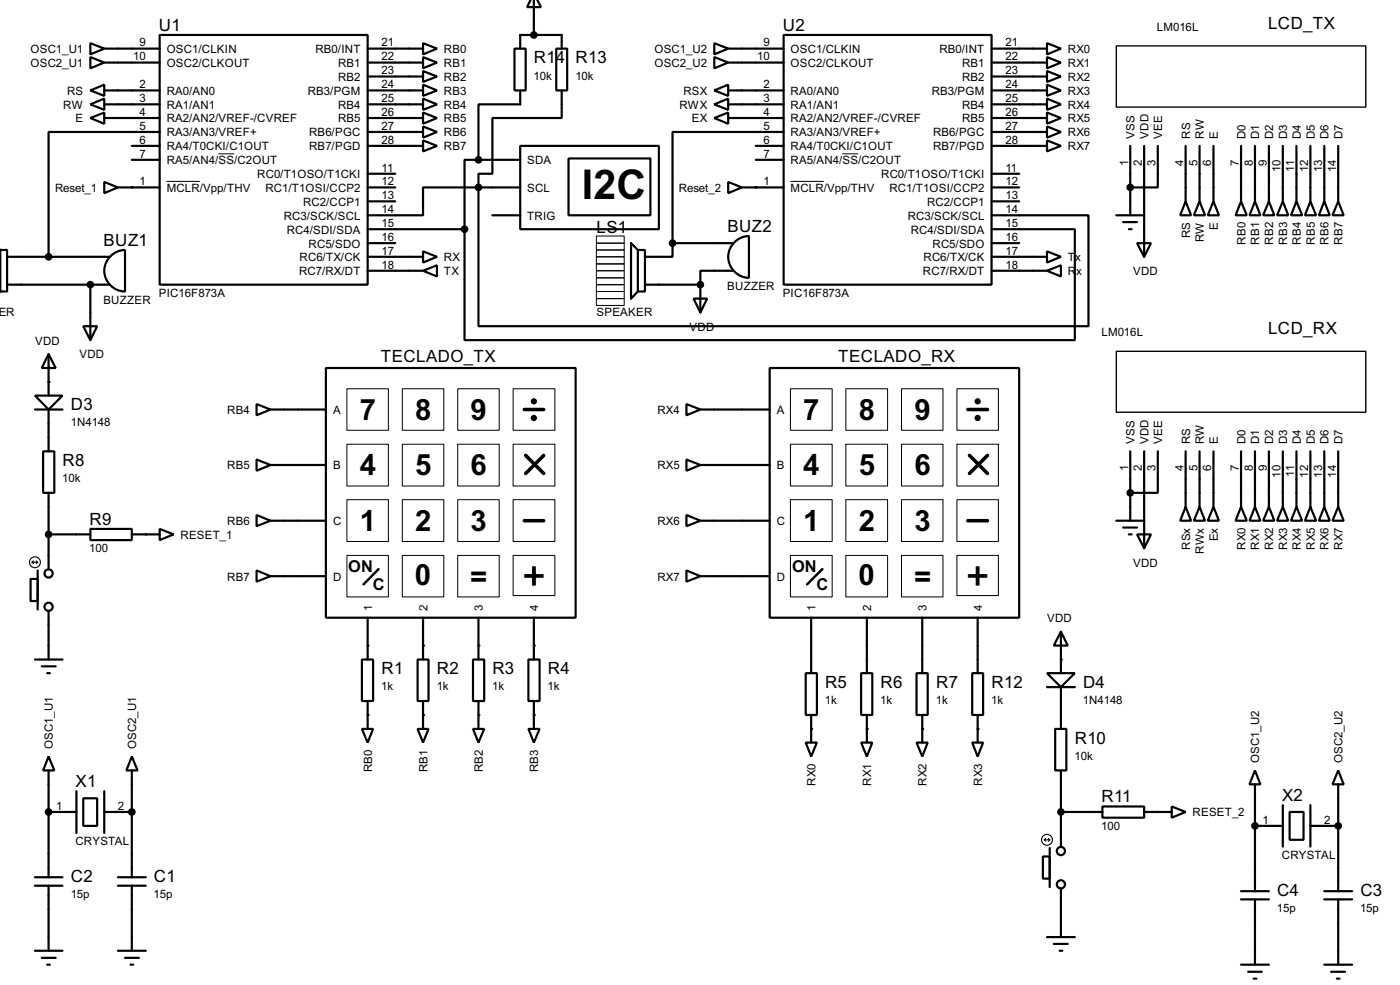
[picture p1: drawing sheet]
<svg xmlns="http://www.w3.org/2000/svg" width="256mm" height="180mm" viewBox="0 0 256 180" stroke-linecap="round" stroke-linejoin="round" font-family="sans-serif">
<g fill="none" stroke="#000" stroke-width=".4">
<path d="M97.2 -.1l-.6 1.4h2.5l-.7-1.4M97.8 0v6.4M16.6 16.6l2.5-1.1v2.1zM16.6 19.1l2.5-1v2zM16.6 7.9l2.5 1-2.5 1.1zM16.6 10.5l2.5 1-2.5 1zM19.1 16.6h10.2M19.1 19.1h10.2M19.1 8.9h10.2M19.1 11.5h10.2M29.3 6.4h38.1v45.7h-38.1zM67.4 16.6h10.1"/>
<path d="M67.4 19.1h10.1M67.4 8.9h10.1M67.4 11.5h10.1M67.4 14h10.1M77.5 7.9l2.6 1-2.6 1.1zM77.5 10.5l2.6 1-2.6 1zM77.5 13l2.6 1-2.6 1zM77.5 15.5l2.6 1.1-2.6 1zM77.5 18.1l2.6 1-2.6 1zM94.3 8.9h2v7.7h-2zM95.3 16.6v2.5h-7.6v10.2M95.3 8.9v-2.5h7.6v2.5"/>
<path d="M101.9 8.9h2v7.7h-2zM102.9 16.6v5h-12.7v10.2h-2.5v2.5M130.9 7.9l2.5 1-2.5 1.1zM130.9 10.5l2.5 1-2.5 1zM130.9 19.1l2.5-1v2zM130.9 16.6l2.5-1.1v2.1zM133.4 16.6h10.2M133.4 19.1h10.2M133.4 8.9h10.2M133.4 11.5h10.2M143.6 6.4h38.1v45.7h-38.1zM181.7 16.6h10.1"/>
<path d="M181.7 19.1h10.1M181.7 8.9h10.1M181.7 11.5h10.1M181.7 14h10.1M191.8 7.9l2.6 1-2.6 1.1zM191.8 10.5l2.6 1-2.6 1zM191.8 13l2.6 1-2.6 1zM191.8 15.5l2.6 1.1-2.6 1zM191.8 18.1l2.6 1-2.6 1zM16.6 21.6l2.5-1v2.1zM19.1 33.3l2.5 1-2.5 1.1zM19.1 21.6h10.2"/>
<path d="M21.6 34.3h7.7M24.2 26.7h5.1M24.2 29.3h5.1M29.3 24.2h-20.4v22.8M67.4 21.6h10.1M67.4 24.2h10.1M67.4 26.7h10.1M67.4 34.3h5M67.4 36.9h5M67.4 31.8h5M77.5 20.6l2.6 1-2.6 1.1zM77.5 23.2l2.6 1-2.6 1z"/>
<path d="M77.5 25.7l2.6 1-2.6 1zM87.7 34.3h-10.2v5.1h-10.1M87.7 34.3v25.4h111.7v-20.3h-17.7M87.7 29.3h-2.6v12.7M87.7 34.3h7.6M87.7 29.3h7.6M90.2 39.4h5.1M95.3 26.7h25.4v15.3h-25.4zM104.2 29h15v10.4h-15zM130.9 21.6l2.5-1v2.1zM133.4 33.3l2.5 1-2.5 1.1zM133.4 21.6h10.2"/>
<path d="M135.9 34.3h7.7M138.5 26.7h5.1M138.5 29.3h5.1M143.6 24.2h-20.4v20.3M181.7 21.6h10.1M181.7 24.2h10.1M181.7 26.7h10.1M181.7 34.3h5M181.7 36.9h5M181.7 31.8h5M191.8 20.6l2.6 1-2.6 1.1zM191.8 23.2l2.6 1-2.6 1z"/>
<path d="M191.8 25.7l2.6 1-2.6 1zM204.5 39.4h5.1M207.1 26.7v12.7M209.6 26.7v20.3M212.1 26.7v7.6h-5M217.2 36.9l1 2.5h-2zM217.2 26.7v10.2M219.8 36.9l1 2.5h-2.1zM219.8 26.7v10.2M222.3 36.9l1 2.5h-2zM222.3 26.7v10.2M227.4 36.9l1 2.5h-2z"/>
<path d="M227.4 26.7v10.2M229.9 36.9l1 2.5h-2zM229.9 26.7v10.2M232.5 36.9l1 2.5h-2.1zM232.5 26.7v10.2M235 36.9l1 2.5h-2zM235 26.7v10.2M237.5 36.9l1.1 2.5h-2.1zM237.5 26.7v10.2M240.1 36.9l1 2.5h-2zM240.1 26.7v10.2M242.6 36.9l1 2.5h-2z"/>
<path d="M242.6 26.7v10.2M245.2 36.9l1 2.5h-2.1zM245.2 26.7v10.2M-.1 45.7l.2 .1M.1 45.8h1.2v7.6h-1.2zM.1 53.4l-.2 .1M1.3 47h18.8M1.3 52.1h18.8M15.3 59.7h2.5l-1.2 2.6zM16.6 52.1v10.2M20.2 46.9a3.8 3.8 0 0 1 2.7-1.1v7.6a3.8 3.8 0 0 1-3.5-2.4 3.8 3.8 0 0 1 .8-4.1zM67.4 49.6h10.1"/>
<path d="M67.4 47h10.1M67.4 42h17.7M67.4 44.5h5M77.5 49.6l2.6-1v2zM77.5 46l2.6 1-2.6 1.1zM85.1 42v20.3h111.8v-20.3h-15.2M116.9 45.8h1.3v7.6h-1.3zM116.9 45.8l-1.3-1.3v10.2l1.3-1.3M118.2 52.1h10.1M123.2 44.5v2.5h-5M123.2 44.5h11.2M127.1 54.7h2.5l-1.3 2.5z"/>
<path d="M128.3 52.1v5.1M134.4 49.6h-6.1v2.5M134.5 44.4a3.8 3.8 0 0 1 2.7-1.2v7.7a3.8 3.8 0 0 1-3.5-2.4 3.8 3.8 0 0 1 .8-4.1zM181.7 49.6h10.1M181.7 47h10.1M181.7 44.5h5M191.8 46l2.6 1-2.6 1.1zM191.8 49.6l2.6-1v2zM205.8 40.7h2.5M206.8 42h.5M208.3 44.5h2.6l-1.3 2.5zM6.4 72.4h5.1l-2.6 2.6z"/>
<path d="M6.4 75h5.1M8.9 64.8l1.3 2.6h-2.5zM8.9 64.8v7.6M8.9 75v7.6M47 74l2.6 1-2.6 1zM49.6 75h10.1M59.7 67.4h45.8v45.7h-45.8zM125.8 74l2.5 1-2.5 1zM128.3 75h12.7M141 67.4h45.7v45.7h-45.7zM7.9 82.6h2.1v7.6h-2.1zM8.9 90.2v14"/>
<path d="M8.9 97.8h7.7M16.6 96.8h7.6v2.1h-7.6zM24.2 97.8h5.1M29.3 96.8l2.5 1-2.5 1.1zM47 84.1l2.6 1-2.6 1.1zM47 94.3l2.6 1-2.6 1zM49.6 85.1h10.1M49.6 95.3h10.1M125.8 84.1l2.5 1-2.5 1.1zM125.8 94.3l2.5 1-2.5 1zM128.3 85.1h12.7M128.3 95.3h12.7"/>
<path d="M204.5 95.3h5.1M205.8 96.6h2.5M206.8 97.8h.5M207.1 82.6v12.7M208.3 97.8h2.6l-1.3 2.6zM209.6 82.6v17.8M212.1 82.6v7.6h-5M217.2 92.8l1 2.5h-2zM217.2 82.6v10.2M219.8 92.8l1 2.5h-2.1zM219.8 82.6v10.2M222.3 92.8l1 2.5h-2z"/>
<path d="M222.3 82.6v10.2M227.4 92.8l1 2.5h-2zM227.4 82.6v10.2M229.9 92.8l1 2.5h-2zM229.9 82.6v10.2M232.5 92.8l1 2.5h-2.1zM232.5 82.6v10.2M235 92.8l1 2.5h-2zM235 82.6v10.2M237.5 92.8l1.1 2.5h-2.1zM237.5 82.6v10.2M240.1 92.8l1 2.5h-2z"/>
<path d="M240.1 82.6v10.2M242.6 92.8l1 2.5h-2zM242.6 82.6v10.2M245.2 92.8l1 2.5h-2.1zM245.2 82.6v10.2M5.6 106h1.3v4h-1.3zM6.9 104.4v7.2M8.9 111.8v8.9M47 104.4l2.6 1.1-2.6 1zM49.6 105.5h10.1M67.4 113.1v7.6M77.5 113.1v7.6"/>
<path d="M87.7 113.1v7.6M97.8 113.1v7.6M125.8 104.4l2.5 1.1-2.5 1zM128.3 105.5h12.7M148.6 113.1v10.1M158.8 113.1v10.1M169 113.1v10.1M179.1 113.1v10.1M194.4 115.6l1.2 2.6h-2.5zM194.4 115.6v7.6M6.4 120.7h5.1M7.7 122h2.5"/>
<path d="M8.7 123.2h.5M8.9 138.5l1.1 2.5h-2.1zM24.2 138.5l1 2.5h-2zM66.3 120.7h2.1v7.6h-2.1zM66.3 133.4h2.1l-1 2.5zM67.4 128.3v5.1M76.5 120.7h2v7.6h-2zM76.5 133.4h2l-1 2.5zM77.5 128.3v5.1M86.7 120.7h2v7.6h-2zM86.7 133.4h2l-1 2.5zM87.7 128.3v5.1"/>
<path d="M96.8 120.7h2.1v7.6h-2.1zM96.8 133.4h2.1l-1.1 2.5zM97.8 128.3v5.1M147.6 123.2h2.1v7.7h-2.1zM147.6 135.9h2.1l-1.1 2.6zM148.6 130.9v5M157.8 123.2h2v7.7h-2zM157.8 135.9h2l-1 2.6zM158.8 130.9v5M167.9 123.2h2.1v7.7h-2.1zM167.9 135.9h2.1l-1 2.6zM169 130.9v5"/>
<path d="M178.1 123.2h2v7.7h-2zM178.1 135.9h2l-1 2.6zM179.1 130.9v5M191.8 123.2h5.1l-2.5 2.6zM191.8 125.8h5.1M193.3 133.4h2.1v7.6h-2.1zM194.4 125.8v7.6M8.9 141v19.6M8.9 148.6h5.1M14 144.8v7.7M15.3 146.1h2.5v5.1h-2.5zM19.1 148.6h5.1"/>
<path d="M19.1 144.8v7.7M24.2 141v19.6M191.1 156.8h1.2v4h-1.2zM192.3 155.2v7.2M194.4 141v14M194.4 148.6h7.6M202 147.6h7.6v2.1h-7.6zM209.6 148.6h5.1M214.7 147.6l2.5 1-2.5 1.1zM229.9 141l1 2.6h-2zM229.9 143.6v19.5M229.9 151.2h5.1"/>
<path d="M235 147.4v7.6M236.3 148.6h2.5v5.1h-2.5zM240.1 147.4v7.6M240.1 151.2h5.1M245.2 141l1 2.6h-2.1zM245.2 143.6v19.5M6.4 174h5.1M6.4 160.6h5.1M6.4 162.1h5.1M7.7 175.3h2.5M8.7 176.6h.5M8.9 162.1v11.9"/>
<path d="M21.6 174h5.1M21.6 160.6h5.1M21.6 162.1h5.1M22.9 175.3h2.6M23.9 176.6h.5M24.2 162.1v11.9M191.8 171.5h5.1M193.1 172.8h2.5M194.1 174h.5M194.4 162.6v8.9M227.4 176.6h5.1M227.4 163.1h5.1"/>
<path d="M227.4 164.6h5.1M228.7 177.9h2.5M229.7 179.1h.5M229.9 164.6v12M242.6 176.6h5.1M242.6 163.1h5.1M242.6 164.6h5.1M243.9 177.9h2.5M244.9 179.1h.5M245.2 164.6v12"/>
<circle cx="8.9" cy="105" r=".75"/>
<circle cx="8.9" cy="111.1" r=".75"/>
<circle cx="194.3" cy="155.8" r=".75"/>
<circle cx="194.3" cy="161.9" r=".75"/>
</g>
<g fill="#000">
<circle cx="24.2" cy="34.3" r=".2"/>
<circle cx="138.5" cy="34.3" r=".2"/>
<circle cx="16.6" cy="52.1" r=".2"/>
<circle cx="128.3" cy="52.1" r=".2"/>
<circle cx="8.9" cy="69.9" r=".2"/>
<circle cx="26.7" cy="97.8" r=".2"/>
<circle cx="67.4" cy="118.2" r=".2"/>
<circle cx="77.5" cy="118.2" r=".2"/>
<circle cx="87.7" cy="118.2" r=".2"/>
<circle cx="97.8" cy="118.2" r=".2"/>
<circle cx="67.4" cy="130.9" r=".2"/>
<circle cx="77.5" cy="130.9" r=".2"/>
<circle cx="87.7" cy="130.9" r=".2"/>
<circle cx="97.8" cy="130.9" r=".2"/>
<circle cx="148.6" cy="133.4" r=".2"/>
<circle cx="158.8" cy="133.4" r=".2"/>
<circle cx="169" cy="133.4" r=".2"/>
<circle cx="179.1" cy="133.4" r=".2"/>
<circle cx="194.4" cy="120.7" r=".2"/>
<circle cx="212.1" cy="148.6" r=".2"/>
</g>
<path d="M204.5 8.4h45.7v11.2h-45.7zM204.5 64.3h45.7v11.2h-45.7z" fill="none" stroke="#000" stroke-width=".25"/>
<g fill="#000" stroke="#000" stroke-width=".4">
<circle cx="97.8" cy="6.4" r=".5"/>
<circle cx="87.6" cy="34.3" r=".5"/>
<circle cx="87.6" cy="29.3" r=".5"/>
<circle cx="207" cy="34.3" r=".5"/>
<circle cx="8.9" cy="47" r=".5"/>
<circle cx="16.5" cy="52.1" r=".5"/>
<circle cx="85.1" cy="42" r=".5"/>
<circle cx="123.2" cy="44.5" r=".5"/>
<circle cx="128.3" cy="52.1" r=".5"/>
<circle cx="8.9" cy="97.8" r=".5"/>
<circle cx="207" cy="90.2" r=".5"/>
<circle cx="8.9" cy="148.6" r=".5"/>
<circle cx="24.1" cy="148.6" r=".5"/>
<circle cx="194.3" cy="148.6" r=".5"/>
<circle cx="229.9" cy="151.2" r=".5"/>
<circle cx="245.1" cy="151.2" r=".5"/>
</g>
<g fill="none" stroke="#000" stroke-width=".18">
<path d="M30.5 33.2h6.1M40 28.2h2.9M144.8 33.2h6.1M154.3 28.2h2.9M109.3 43.2h5.1v1.3h-5.1zM109.3 44.5h5.1v1.3h-5.1zM109.3 45.8h5.1v1.2h-5.1zM109.3 47h5.1v1.3h-5.1zM109.3 49.6h5.1v1.3h-5.1zM109.3 50.9h5.1v1.2h-5.1zM109.3 52.1h5.1v1.3h-5.1zM109.3 53.4h5.1v1.3h-5.1z"/>
<path d="M109.3 54.7h5.1v1.2h-5.1zM109.3 48.3h5.1v1.3h-5.1zM63.6 71.2h7.6v7.6h-7.6zM73.7 71.2h7.6v7.6h-7.6zM83.9 71.2h7.6v7.6h-7.6zM94 71.2h7.7v7.6h-7.7zM144.8 71.2h7.7v7.6h-7.7zM155 71.2h7.6v7.6h-7.6zM165.2 71.2h7.6v7.6h-7.6zM175.3 71.2h7.6v7.6h-7.6zM63.6 81.3h7.6v7.7h-7.6zM63.6 91.5h7.6v7.6h-7.6z"/>
<path d="M73.7 81.3h7.6v7.7h-7.6zM73.7 91.5h7.6v7.6h-7.6zM83.9 81.3h7.6v7.7h-7.6zM83.9 91.5h7.6v7.6h-7.6zM94 81.3h7.7v7.7h-7.7zM94 91.5h7.7v7.6h-7.7zM144.8 81.3h7.7v7.7h-7.7zM144.8 91.5h7.7v7.6h-7.7zM155 81.3h7.6v7.7h-7.6zM155 91.5h7.6v7.6h-7.6zM165.2 81.3h7.6v7.7h-7.6zM165.2 91.5h7.6v7.6h-7.6z"/>
<path d="M175.3 81.3h7.6v7.7h-7.6zM175.3 91.5h7.6v7.6h-7.6zM63.6 101.7h7.6v7.6h-7.6zM73.7 101.7h7.6v7.6h-7.6zM83.9 101.7h7.6v7.6h-7.6zM94 101.7h7.7v7.3h-7.7zM144.8 101.7h7.7v7.6h-7.7zM155 101.7h7.6v7.6h-7.6zM165.2 101.7h7.6v7.6h-7.6zM175.3 101.7h7.6v7.3h-7.6z"/>
</g>
<g fill="none" stroke="#000" stroke-width=".2">
<path d="M5.9 102.9h1M5.9 102.9l.3 .3M6.2 102.7l-.3 .2M6.7 102.7l.2 .2M6.9 102.9l-.2 .3M191.3 153.7h1M191.3 153.7l.3 .3M191.6 153.5l-.3 .2M192.1 153.5l.2 .2M192.3 153.7l-.2 .3"/>
<circle cx="6.4" cy="102.9" r="1"/>
<circle cx="191.8" cy="153.7" r="1"/>
</g>
<g fill="none" stroke="#000" stroke-width=".65">
<path d="M96.1 75h3.5M177.3 75h3.6M96.1 95.3h3.5M96.3 83.4l3.3 3.3M99.6 83.4l-3.3 3.3M177.3 95.3h3.6M177.6 83.4l3.3 3.3M180.9 83.4l-3.3 3.3"/>
<circle cx="97.8" cy="76.5" r=".25"/>
<circle cx="97.8" cy="73.5" r=".25"/>
<circle cx="179.1" cy="76.5" r=".25"/>
<circle cx="179.1" cy="73.5" r=".25"/>
</g>
<path d="M69.4 104.2l-2.8 2.8M150.7 104.2l-2.8 2.8" fill="none" stroke="#000" stroke-width=".45"/>
<text font-size="8.4" x="106.6" y="36.3">I2C</text>
<g font-size="8.2">
<text x="95.7" y="108.1">+</text>
<text x="177" y="108.1">+</text>
</g>
<g font-size="6">
<text x="65.9" y="76.9">7</text>
<text x="76.1" y="76.9">8</text>
<text x="86.2" y="76.9">9</text>
<text x="147.2" y="76.9">7</text>
<text x="157.4" y="76.9">8</text>
<text x="167.5" y="76.9">9</text>
<text x="65.9" y="87">4</text>
<text x="76.1" y="87">5</text>
<text x="86.2" y="87">6</text>
<text x="147.2" y="87">4</text>
<text x="157.4" y="87">5</text>
<text x="167.5" y="87">6</text>
<text x="65.9" y="97.2">1</text>
<text x="76.1" y="97.2">2</text>
<text x="86.2" y="97.2">3</text>
<text x="147.2" y="97.2">1</text>
<text x="157.4" y="97.2">2</text>
<text x="167.5" y="97.2">3</text>
<text x="76" y="107.1">0</text>
<text x="86.2" y="107.4">=</text>
<text x="157.3" y="107.1">0</text>
<text x="167.5" y="107.4">=</text>
</g>
<g font-size="3.5">
<text x="29.1" y="5.6">U1</text>
<text x="143.4" y="5.6">U2</text>
<text x="232.3" y="5.3">LCD_TX</text>
<text x="97.8" y="11.6">R14</text>
<text x="105.5" y="11.6">R13</text>
<text x="19" y="45">BUZ1</text>
<text x="109.3" y="42.6">LS1</text>
<text x="133.3" y="42.4">BUZ2</text>
<text x="232.3" y="61.2">LCD_RX</text>
<text x="69.8" y="66.3">TECLADO_TX</text>
<text x="153.6" y="66.3">TECLADO_RX</text>
<text x="13" y="75.1">D3</text>
<text x="11.5" y="85.3">R8</text>
<text x="16.4" y="96">R9</text>
<text x="69.9" y="123.4">R1</text>
<text x="80.1" y="123.4">R2</text>
<text x="90.2" y="123.4">R3</text>
<text x="100.4" y="123.4">R4</text>
<text x="151.2" y="125.9">R5</text>
<text x="161.3" y="125.9">R6</text>
<text x="171.5" y="125.9">R7</text>
<text x="181.7" y="125.9">R12</text>
<text x="198.4" y="125.9">D4</text>
<text x="196.9" y="136.1">R10</text>
<text x="13.9" y="144">X1</text>
<text x="201.8" y="146.8">R11</text>
<text x="234.9" y="146.6">X2</text>
<text x="13" y="161.5">C2</text>
<text x="28.2" y="161.5">C1</text>
<text x="234" y="164">C4</text>
<text x="249.2" y="164">C3</text>
</g>
<g font-size="3.4">
<text x="63.8" y="104.8">ON</text>
<text x="145.1" y="104.8">ON</text>
<text x="68.3" y="108.1">C</text>
<text x="149.6" y="108.1">C</text>
</g>
<g font-size="2.4">
<text x="211.9" y="5.6">LM016L</text>
<text x="5.6" y="9.7">OSC1_U1</text>
<text x="24.4" y="11.1">10</text>
<text x="25.6" y="8.5">9</text>
<text x="30.5" y="9.7">OSC1/CLKIN</text>
<text x="57.8" y="9.7">RB0/INT</text>
<text x="69.9" y="11.1">22</text>
<text x="69.9" y="8.5">21</text>
<text x="81.3" y="9.7">RB0</text>
<text x="119.9" y="9.7">OSC1_U2</text>
<text x="138.7" y="11.1">10</text>
<text x="139.9" y="8.5">9</text>
<text x="144.8" y="9.7">OSC1/CLKIN</text>
<text x="172.1" y="9.7">RB0/INT</text>
<text x="184.2" y="11.1">22</text>
<text x="184.2" y="8.5">21</text>
<text x="195.6" y="9.7">RX0</text>
<text x="5.6" y="12.3">OSC2_U1</text>
<text x="12.3" y="17.3">RS</text>
<text x="25.6" y="16.2">2</text>
<text x="30.5" y="17.3">RA0/AN0</text>
<text x="30.5" y="12.3">OSC2/CLKOUT</text>
<text x="56.4" y="17.3">RB3/PGM</text>
<text x="61.9" y="14.8">RB2</text>
<text x="61.9" y="12.3">RB1</text>
<text x="69.9" y="16.2">24</text>
<text x="69.9" y="13.6">23</text>
<text x="81.3" y="12.3">RB1</text>
<text x="81.3" y="14.8">RB2</text>
<text x="81.3" y="17.3">RB3</text>
<text x="97.8" y="14.5">10k</text>
<text x="105.4" y="14.5">10k</text>
<text x="119.9" y="12.3">OSC2_U2</text>
<text x="125.2" y="17.3">RSX</text>
<text x="139.9" y="16.2">2</text>
<text x="144.8" y="17.3">RA0/AN0</text>
<text x="144.8" y="12.3">OSC2/CLKOUT</text>
<text x="170.7" y="17.3">RB3/PGM</text>
<text x="176.2" y="14.8">RB2</text>
<text x="176.2" y="12.3">RB1</text>
<text x="184.2" y="16.2">24</text>
<text x="184.2" y="13.6">23</text>
<text x="195.6" y="12.3">RX1</text>
<text x="195.6" y="14.8">RX2</text>
<text x="195.6" y="17.3">RX3</text>
<text x="11.6" y="19.9">RW</text>
<text x="13.8" y="22.4">E</text>
<text x="25.6" y="18.7">3</text>
<text x="25.6" y="21.2">4</text>
<text x="25.6" y="23.8">5</text>
<text x="30.5" y="19.9">RA1/AN1</text>
<text x="30.5" y="22.4">RA2/AN2/VREF-/CVREF</text>
<text x="61.9" y="22.4">RB5</text>
<text x="61.9" y="19.9">RB4</text>
<text x="69.9" y="23.8">27</text>
<text x="69.9" y="21.2">26</text>
<text x="69.9" y="18.7">25</text>
<text x="81.3" y="19.9">RB4</text>
<text x="81.3" y="22.4">RB5</text>
<text x="124.5" y="19.9">RWX</text>
<text x="126.7" y="22.4">EX</text>
<text x="139.9" y="18.7">3</text>
<text x="139.9" y="21.2">4</text>
<text x="139.9" y="23.8">5</text>
<text x="144.8" y="19.9">RA1/AN1</text>
<text x="144.8" y="22.4">RA2/AN2/VREF-/CVREF</text>
<text x="176.2" y="22.4">RB5</text>
<text x="176.2" y="19.9">RB4</text>
<text x="184.2" y="23.8">27</text>
<text x="184.2" y="21.2">26</text>
<text x="184.2" y="18.7">25</text>
<text x="195.6" y="19.9">RX4</text>
<text x="195.6" y="22.4">RX5</text>
<text x="25.6" y="26.3">6</text>
<text x="25.6" y="28.9">7</text>
<text x="30.5" y="27.5">RA4/T0CKI/C1OUT</text>
<text x="30.5" y="25">RA3/AN3/VREF+</text>
<text x="56.6" y="27.5">RB7/PGD</text>
<text x="56.6" y="25">RB6/PGC</text>
<text x="69.9" y="26.3">28</text>
<text x="81.3" y="25">RB6</text>
<text x="81.3" y="27.5">RB7</text>
<text x="139.9" y="26.3">6</text>
<text x="139.9" y="28.9">7</text>
<text x="144.8" y="27.5">RA4/T0CKI/C1OUT</text>
<text x="144.8" y="25">RA3/AN3/VREF+</text>
<text x="170.9" y="27.5">RB7/PGD</text>
<text x="170.9" y="25">RB6/PGC</text>
<text x="184.2" y="26.3">28</text>
<text x="195.6" y="25">RX6</text>
<text x="195.6" y="27.5">RX7</text>
<text x="207.8" y="25.4" transform="rotate(-90 207.8 25.4)">VSS</text>
<text x="210.4" y="25.4" transform="rotate(-90 210.4 25.4)">VDD</text>
<text x="212.9" y="25.4" transform="rotate(-90 212.9 25.4)">VEE</text>
<text x="218" y="25.4" transform="rotate(-90 218 25.4)">RS</text>
<text x="220.5" y="25.4" transform="rotate(-90 220.5 25.4)">RW</text>
<text x="223.1" y="25.4" transform="rotate(-90 223.1 25.4)">E</text>
<text x="228.2" y="25.4" transform="rotate(-90 228.2 25.4)">D0</text>
<text x="230.7" y="25.4" transform="rotate(-90 230.7 25.4)">D1</text>
<text x="233.3" y="25.4" transform="rotate(-90 233.3 25.4)">D2</text>
<text x="235.8" y="25.4" transform="rotate(-90 235.8 25.4)">D3</text>
<text x="238.3" y="25.4" transform="rotate(-90 238.3 25.4)">D4</text>
<text x="240.9" y="25.4" transform="rotate(-90 240.9 25.4)">D5</text>
<text x="243.4" y="25.4" transform="rotate(-90 243.4 25.4)">D6</text>
<text x="246" y="25.4" transform="rotate(-90 246 25.4)">D7</text>
<text x="10.1" y="35.1">Reset_1</text>
<text x="25.6" y="33.9">1</text>
<text x="30.5" y="30">RA5/AN4/SS/C2OUT</text>
<text x="30.5" y="35.1">MCLR/Vpp/THV</text>
<text x="47.1" y="32.6">RC0/T1OSO/T1CKI</text>
<text x="48.6" y="35.1">RC1/T1OSI/CCP2</text>
<text x="69.9" y="33.9">12</text>
<text x="69.9" y="31.4">11</text>
<text x="96.6" y="30">SDA</text>
<text x="96.6" y="35.1">SCL</text>
<text x="124.4" y="35.1">Reset_2</text>
<text x="139.9" y="33.9">1</text>
<text x="144.8" y="30">RA5/AN4/SS/C2OUT</text>
<text x="144.8" y="35.1">MCLR/Vpp/THV</text>
<text x="161.4" y="32.6">RC0/T1OSO/T1CKI</text>
<text x="162.9" y="35.1">RC1/T1OSI/CCP2</text>
<text x="184.2" y="33.9">12</text>
<text x="184.2" y="31.4">11</text>
<text x="206.7" y="30.4" transform="rotate(-90 206.7 30.4)">1</text>
<text x="209.2" y="30.4" transform="rotate(-90 209.2 30.4)">2</text>
<text x="211.7" y="30.4" transform="rotate(-90 211.7 30.4)">3</text>
<text x="216.8" y="30.4" transform="rotate(-90 216.8 30.4)">4</text>
<text x="219.4" y="30.4" transform="rotate(-90 219.4 30.4)">5</text>
<text x="221.9" y="30.4" transform="rotate(-90 221.9 30.4)">6</text>
<text x="227" y="30.4" transform="rotate(-90 227 30.4)">7</text>
<text x="229.5" y="30.4" transform="rotate(-90 229.5 30.4)">8</text>
<text x="232.1" y="30.4" transform="rotate(-90 232.1 30.4)">9</text>
<text x="234.6" y="31.5" transform="rotate(-90 234.6 31.5)">10</text>
<text x="237.1" y="31.4" transform="rotate(-90 237.1 31.4)">11</text>
<text x="239.7" y="31.5" transform="rotate(-90 239.7 31.5)">12</text>
<text x="242.2" y="31.6" transform="rotate(-90 242.2 31.6)">13</text>
<text x="244.8" y="31.6" transform="rotate(-90 244.8 31.6)">14</text>
<text x="52" y="40.2">RC3/SCK/SCL</text>
<text x="55.5" y="37.7">RC2/CCP1</text>
<text x="69.9" y="36.5">13</text>
<text x="69.9" y="39">14</text>
<text x="69.9" y="41.6">15</text>
<text x="96.6" y="40.2">TRIG</text>
<text x="166.3" y="40.2">RC3/SCK/SCL</text>
<text x="169.8" y="37.7">RC2/CCP1</text>
<text x="184.2" y="36.5">13</text>
<text x="184.2" y="39">14</text>
<text x="184.2" y="41.6">15</text>
<text x="52.5" y="42.7">RC4/SDI/SDA</text>
<text x="54.9" y="47.8">RC6/TX/CK</text>
<text x="56.5" y="45.3">RC5/SDO</text>
<text x="69.9" y="46.6">17</text>
<text x="69.9" y="44.1">16</text>
<text x="81.3" y="47.8">RX</text>
<text x="166.8" y="42.7">RC4/SDI/SDA</text>
<text x="169.2" y="47.8">RC6/TX/CK</text>
<text x="170.8" y="45.3">RC5/SDO</text>
<text x="184.2" y="46.6">17</text>
<text x="184.2" y="44.1">16</text>
<text x="195.6" y="47.8">T</text>
<text x="197" y="47.8">x</text>
<text x="218" y="43.6" transform="rotate(-90 218 43.6)">RS</text>
<text x="220.6" y="44.3" transform="rotate(-90 220.6 44.3)">RW</text>
<text x="223.1" y="42.1" transform="rotate(-90 223.1 42.1)">E</text>
<text x="228.2" y="44.8" transform="rotate(-90 228.2 44.8)">RB0</text>
<text x="230.7" y="44.8" transform="rotate(-90 230.7 44.8)">RB1</text>
<text x="233.3" y="44.8" transform="rotate(-90 233.3 44.8)">RB2</text>
<text x="235.8" y="44.8" transform="rotate(-90 235.8 44.8)">RB3</text>
<text x="238.3" y="44.8" transform="rotate(-90 238.3 44.8)">RB4</text>
<text x="240.9" y="44.8" transform="rotate(-90 240.9 44.8)">RB5</text>
<text x="243.4" y="44.8" transform="rotate(-90 243.4 44.8)">RB6</text>
<text x="246" y="44.8" transform="rotate(-90 246 44.8)">RB7</text>
<text x="54.8" y="50.4">RC7/RX/DT</text>
<text x="69.9" y="49.2">18</text>
<text x="81.3" y="50.4">TX</text>
<text x="133.2" y="53.1">BUZZER</text>
<text x="169.1" y="50.4">RC7/RX/DT</text>
<text x="184.2" y="49.2">18</text>
<text x="195.6" y="50.4">R</text>
<text x="197.2" y="50.4">x</text>
<text x="207.6" y="50.4">VDD</text>
<text x="-.3" y="57.9">ER</text>
<text x="18.9" y="55.6">BUZZER</text>
<text x="29.1" y="54.3">PIC16F873A</text>
<text x="109.3" y="57.9">SPEAKER</text>
<text x="143.4" y="54.3">PIC16F873A</text>
<text x="6.4" y="63.1">VDD</text>
<text x="14.6" y="65.6">VDD</text>
<text x="126.3" y="60.5">VDD</text>
<text x="201.8" y="61.5">LM016L</text>
<text x="41.6" y="75.8">RB4</text>
<text x="61" y="75.8">A</text>
<text x="120.4" y="75.8">RX4</text>
<text x="142.3" y="75.8">A</text>
<text x="13" y="78.1">1N4148</text>
<text x="207.9" y="81.3" transform="rotate(-90 207.9 81.3)">VSS</text>
<text x="210.4" y="81.3" transform="rotate(-90 210.4 81.3)">VDD</text>
<text x="212.9" y="81.3" transform="rotate(-90 212.9 81.3)">VEE</text>
<text x="218" y="81.3" transform="rotate(-90 218 81.3)">RS</text>
<text x="220.6" y="81.3" transform="rotate(-90 220.6 81.3)">RW</text>
<text x="223.1" y="81.3" transform="rotate(-90 223.1 81.3)">E</text>
<text x="228.2" y="81.3" transform="rotate(-90 228.2 81.3)">D0</text>
<text x="230.7" y="81.3" transform="rotate(-90 230.7 81.3)">D1</text>
<text x="233.3" y="81.3" transform="rotate(-90 233.3 81.3)">D2</text>
<text x="235.8" y="81.3" transform="rotate(-90 235.8 81.3)">D3</text>
<text x="238.3" y="81.3" transform="rotate(-90 238.3 81.3)">D4</text>
<text x="240.9" y="81.3" transform="rotate(-90 240.9 81.3)">D5</text>
<text x="243.4" y="81.3" transform="rotate(-90 243.4 81.3)">D6</text>
<text x="246" y="81.3" transform="rotate(-90 246 81.3)">D7</text>
<text x="11.4" y="88.2">10k</text>
<text x="41.6" y="85.9">RB5</text>
<text x="61" y="85.9">B</text>
<text x="120.4" y="85.9">RX5</text>
<text x="142.3" y="85.9">B</text>
<text x="206.7" y="86.3" transform="rotate(-90 206.7 86.3)">1</text>
<text x="209.2" y="86.3" transform="rotate(-90 209.2 86.3)">2</text>
<text x="211.7" y="86.2" transform="rotate(-90 211.7 86.2)">3</text>
<text x="216.8" y="86.3" transform="rotate(-90 216.8 86.3)">4</text>
<text x="219.4" y="86.3" transform="rotate(-90 219.4 86.3)">5</text>
<text x="221.9" y="86.2" transform="rotate(-90 221.9 86.2)">6</text>
<text x="227" y="86.3" transform="rotate(-90 227 86.3)">7</text>
<text x="229.5" y="86.3" transform="rotate(-90 229.5 86.3)">8</text>
<text x="232.1" y="86.3" transform="rotate(-90 232.1 86.3)">9</text>
<text x="234.6" y="87.4" transform="rotate(-90 234.6 87.4)">10</text>
<text x="237.1" y="87.2" transform="rotate(-90 237.1 87.2)">11</text>
<text x="239.7" y="87.4" transform="rotate(-90 239.7 87.4)">12</text>
<text x="242.2" y="87.4" transform="rotate(-90 242.2 87.4)">13</text>
<text x="244.8" y="87.4" transform="rotate(-90 244.8 87.4)">14</text>
<text x="16.4" y="101.1">100</text>
<text x="33.1" y="98.6">RESET_1</text>
<text x="41.6" y="96.1">RB6</text>
<text x="61" y="96.1">C</text>
<text x="120.4" y="96.1">RX6</text>
<text x="142.3" y="96.1">C</text>
<text x="218" y="100.6" transform="rotate(-90 218 100.6)">RSx</text>
<text x="220.6" y="101.3" transform="rotate(-90 220.6 101.3)">RWx</text>
<text x="223.1" y="99.1" transform="rotate(-90 223.1 99.1)">Ex</text>
<text x="228.2" y="100.6" transform="rotate(-90 228.2 100.6)">RX0</text>
<text x="230.7" y="100.6" transform="rotate(-90 230.7 100.6)">RX1</text>
<text x="233.3" y="100.6" transform="rotate(-90 233.3 100.6)">RX2</text>
<text x="235.8" y="100.6" transform="rotate(-90 235.8 100.6)">RX3</text>
<text x="238.3" y="100.6" transform="rotate(-90 238.3 100.6)">RX4</text>
<text x="240.9" y="100.6" transform="rotate(-90 240.9 100.6)">RX5</text>
<text x="243.4" y="100.6" transform="rotate(-90 243.4 100.6)">RX6</text>
<text x="246" y="100.6" transform="rotate(-90 246 100.6)">RX7</text>
<text x="41.6" y="106.3">RB7</text>
<text x="61" y="106.3">D</text>
<text x="120.4" y="106.3">RX7</text>
<text x="142.3" y="106.3">D</text>
<text x="207.6" y="103.7">VDD</text>
<text x="68.1" y="111.8" transform="rotate(-90 68.1 111.8)">1</text>
<text x="78.3" y="111.8" transform="rotate(-90 78.3 111.8)">2</text>
<text x="88.5" y="111.8" transform="rotate(-90 88.5 111.8)">3</text>
<text x="98.6" y="111.8" transform="rotate(-90 98.6 111.8)">4</text>
<text x="149.4" y="111.8" transform="rotate(-90 149.4 111.8)">1</text>
<text x="159.6" y="111.8" transform="rotate(-90 159.6 111.8)">2</text>
<text x="169.8" y="111.8" transform="rotate(-90 169.8 111.8)">3</text>
<text x="179.9" y="111.8" transform="rotate(-90 179.9 111.8)">4</text>
<text x="191.8" y="113.9">VDD</text>
<text x="69.9" y="126.3">1k</text>
<text x="80" y="126.3">1k</text>
<text x="90.2" y="126.3">1k</text>
<text x="100.3" y="126.3">1k</text>
<text x="151.1" y="128.9">1k</text>
<text x="161.3" y="128.9">1k</text>
<text x="171.5" y="128.9">1k</text>
<text x="181.6" y="128.9">1k</text>
<text x="198.4" y="128.9">1N4148</text>
<text x="9.7" y="137.2" transform="rotate(-90 9.7 137.2)">OSC1_U1</text>
<text x="24.9" y="137.2" transform="rotate(-90 24.9 137.2)">OSC2_U1</text>
<text x="68.2" y="141.3" transform="rotate(-90 68.2 141.3)">RB0</text>
<text x="78.3" y="141.3" transform="rotate(-90 78.3 141.3)">RB1</text>
<text x="88.5" y="141.3" transform="rotate(-90 88.5 141.3)">RB2</text>
<text x="98.6" y="141.3" transform="rotate(-90 98.6 141.3)">RB3</text>
<text x="149.4" y="143.8" transform="rotate(-90 149.4 143.8)">RX0</text>
<text x="159.6" y="143.8" transform="rotate(-90 159.6 143.8)">RX1</text>
<text x="169.8" y="143.8" transform="rotate(-90 169.8 143.8)">RX2</text>
<text x="179.9" y="143.8" transform="rotate(-90 179.9 143.8)">RX3</text>
<text x="196.8" y="139">10k</text>
<text x="230.7" y="139.7" transform="rotate(-90 230.7 139.7)">OSC1_U2</text>
<text x="246" y="139.7" transform="rotate(-90 246 139.7)">OSC2_U2</text>
<text x="10.3" y="148.2">1</text>
<text x="21.6" y="148.2">2</text>
<text x="218.5" y="149.4">RESET_2</text>
<text x="13.8" y="154.7">CRYSTAL</text>
<text x="201.8" y="151.9">100</text>
<text x="231.3" y="150.8">1</text>
<text x="242.6" y="150.8">2</text>
<text x="234.8" y="157.2">CRYSTAL</text>
<text x="13" y="164.4">15p</text>
<text x="28.2" y="164.4">15p</text>
<text x="233.9" y="167">15p</text>
<text x="249.2" y="167">15p</text>
</g>
</svg>
